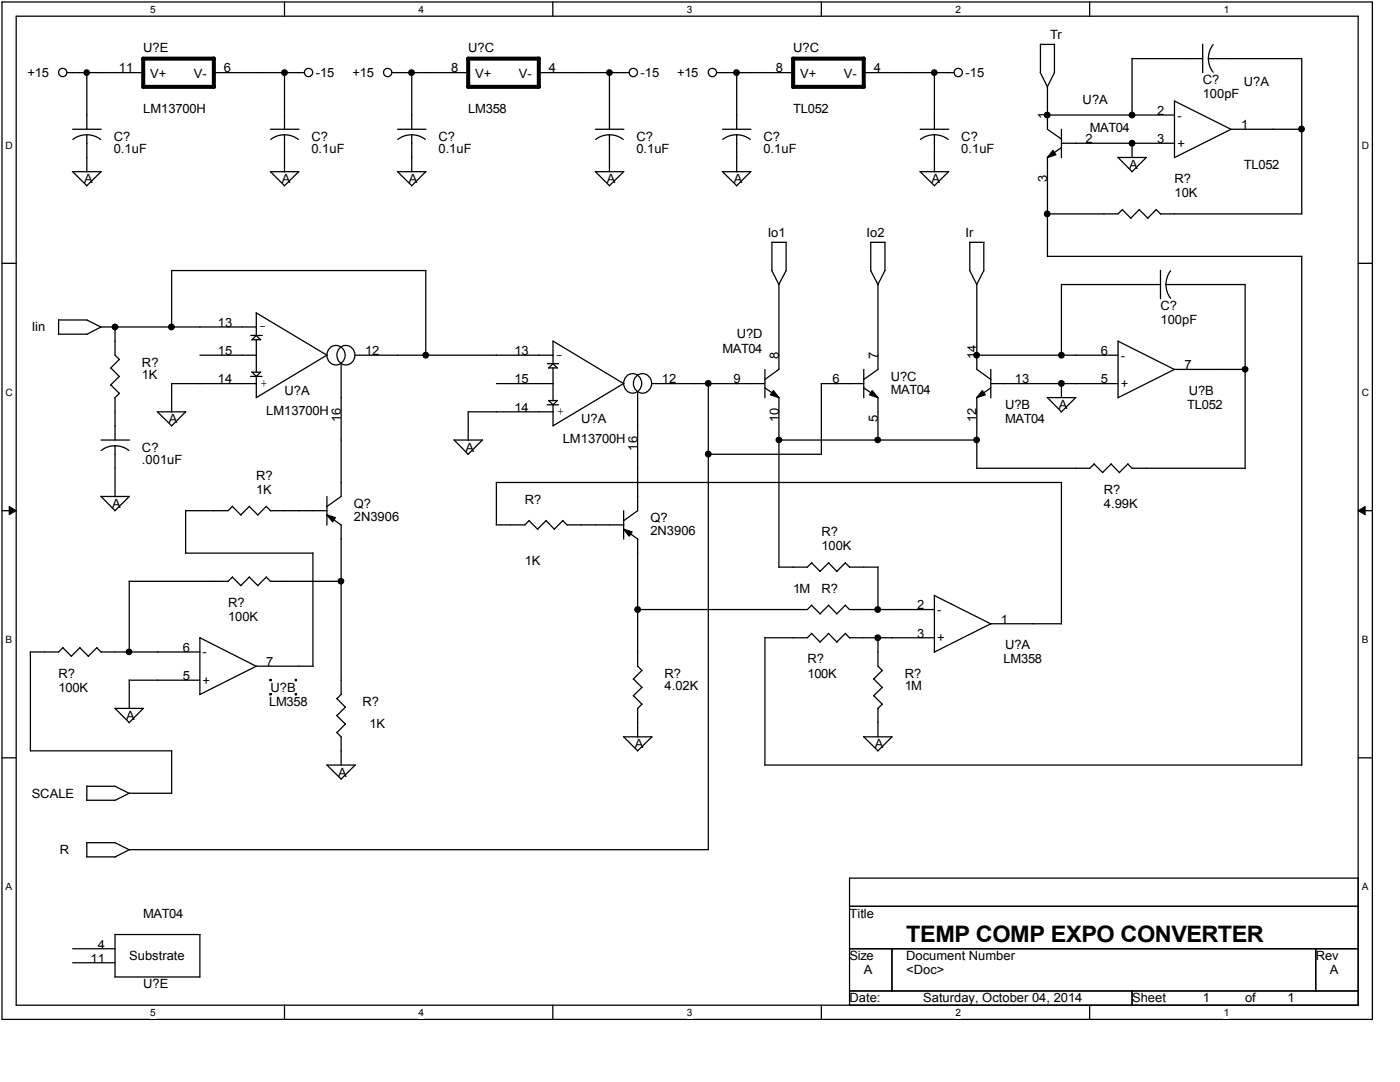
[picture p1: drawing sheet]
<svg xmlns="http://www.w3.org/2000/svg" width="279mm" height="216mm" viewBox="0 0 279 216" stroke-linecap="round" stroke-linejoin="round" font-family="sans-serif">
<path d="M.4 .4h273.5v203h-273.5zM3.2 3.2h267.9v197.4h-267.9z" fill="none" stroke="#000" stroke-width=".25"/>
<g fill="#fff">
<path d="M30 .7h1.1v2.3h-1.1z"/>
<path d="M30 200.9h1.1v2.3h-1.1z"/>
</g>
<path d="M56.8 .4v2.8M56.8 200.6v2.8" fill="none" stroke="#000" stroke-width=".25"/>
<g fill="#fff">
<path d="M83.5 .7h1.1v2.3h-1.1z"/>
<path d="M83.5 200.9h1.1v2.3h-1.1z"/>
</g>
<path d="M110.3 .4v2.8M110.3 200.6v2.8" fill="none" stroke="#000" stroke-width=".25"/>
<g fill="#fff">
<path d="M137.1 .7h1.1v2.3h-1.1z"/>
<path d="M137.1 200.9h1.1v2.3h-1.1z"/>
</g>
<path d="M163.9 .4v2.8M163.9 200.6v2.8" fill="none" stroke="#000" stroke-width=".25"/>
<g fill="#fff">
<path d="M190.7 .7h1.1v2.3h-1.1z"/>
<path d="M190.7 200.9h1.1v2.3h-1.1z"/>
</g>
<path d="M217.5 .4v2.8M217.5 200.6v2.8" fill="none" stroke="#000" stroke-width=".25"/>
<g fill="#fff">
<path d="M244.2 .7h1.1v2.3h-1.1z"/>
<path d="M244.2 200.9h1.1v2.3h-1.1z"/>
<path d="M1.1 27.9h1.5v2.2h-1.5z"/>
<path d="M271.8 27.9h1.4v2.2h-1.4z"/>
<path d="M1.1 77.2h1.5v2.2h-1.5z"/>
<path d="M271.8 77.2h1.4v2.2h-1.4z"/>
</g>
<path d="M.4 52.5h2.8M271.1 52.5h2.8" fill="none" stroke="#000" stroke-width=".25"/>
<g fill="#fff">
<path d="M1.1 126.5h1.3v2.3h-1.3z"/>
<path d="M271.8 126.5h1.3v2.3h-1.3z"/>
</g>
<path d="M.4 101.9h2.8M271.1 101.9h2.8" fill="none" stroke="#000" stroke-width=".25"/>
<path d="M1.8 101.1l1.4 .8-1.4 .8zM271.1 101.9l1.3-.8v1.6z" fill="#000"/>
<path d="M1.8 101.1l1.4 .8-1.4 .8zM271.1 101.9l1.3-.8v1.6z" fill="none" stroke="#000" stroke-width=".2"/>
<g fill="#fff">
<path d="M1.1 175.9h1.3v2.2h-1.3z"/>
<path d="M271.8 175.9h1.3v2.2h-1.3z"/>
</g>
<g fill="none" stroke="#000" stroke-width=".25">
<path d="M13.4 14.5h15.2M17.3 14.5v11.3M42.7 14.5h18.1M56.8 14.5v11.3M78.2 14.5h15.2M82.2 14.4v11.4M107.5 14.5h18.1M121.6 14.4v11.4M143 14.5h15.3M147 14.5v11.3M172.4 14.5h18M186.5 14.5v11.3"/>
<path d="M207.6 14.4l1.4 2.9v8.5l2.9 2M207.6 8.8v5.7M207.6 8.9h2.9M210.4 8.9v5.6M210.4 14.5l-1.4 2.9M225.9 11.7h14.1M225.9 11.7v11.3M240 8.8v5.7M241.2 11.7l.2 1.4 .7 1.3M241.2 11.7h18.6v31M242.1 8.9l-.7 1.3-.2 1.5M14.4 34.2l2.9 2.9"/>
<path d="M14.5 34.3h5.7M14.5 25.8h5.7M17.3 26.9l1.5 .2 1.3 .7M17.3 26.9l-1.4 .2-1.4 .7M17.3 26.9v7.4M20.2 34.3l-2.9 2.8M53.9 34.2l2.9 2.9M54 34.3h5.7M54 25.8h5.7M56.8 26.9l1.4 .2 1.3 .7M56.8 26.9l-1.5 .2-1.3 .7M56.8 26.9v7.4"/>
<path d="M59.6 34.3l-2.9 2.8M79.3 34.2l2.9 2.9M79.3 34.3h5.7M79.3 25.8h5.7M82.2 26.9l1.4 .2 1.3 .7M82.2 26.9l-1.5 .2-1.3 .7M82.2 26.9v7.4M85 34.3l-2.9 2.8M118.8 34.2l2.8 2.9M118.8 34.3h5.7l-2.9 2.8M118.8 25.8h5.7M121.6 26.9l1.5 .2 1.3 .7"/>
<path d="M121.6 26.9l-1.4 .2-1.3 .7M121.6 26.9v7.4M144.1 34.2l2.9 2.9M144.2 34.3h5.7M144.2 25.8h5.7M147 26.9l1.4 .2 1.3 .7M147 26.9l-1.5 .2-1.3 .7M147 26.9v7.4M149.8 34.3l-2.8 2.8M183.6 34.2l2.9 2.9M183.6 34.3h5.8M183.6 25.8h5.8"/>
<path d="M186.5 26.9l1.4 .2 1.3 .7M186.5 26.9l-1.5 .2-1.3 .7M186.5 26.9v7.4M189.3 34.3l-2.9 2.8M209 31.4v19.8M209 23h25.4M210.1 30l.6 .9-1.7 .5zM211.8 29.4l-2.8 2.1M211.8 25.8v5.7M211.8 28.6h22.6M223.1 31.4l2.8 2.9M223.1 31.4h5.7"/>
<path d="M225.9 28.6v2.9M228.8 31.4l-2.9 2.9M234.4 20.1v11.3M234.4 20.2l11.3 5.6M259.8 25.8h-14.1l-11.3 5.7M85 54v16.9M85 54h-50.7v11.3M154 53.9l1.4 2.9v16.9l-2.8 2M154.1 48.3v5.7M154.1 48.4h2.8v5.6M156.9 54l-1.5 2.8M173.7 53.9l1.5 2.9v16.9l-2.9 2"/>
<path d="M173.8 48.4h2.9M173.8 48.3v5.7M176.6 48.4v5.6M176.6 54l-1.4 2.8M193.5 53.9l1.4 2.9v16.9l2.9 2M193.5 48.4h2.9M193.5 48.3v5.7M196.3 48.4v5.6M196.3 54l-1.4 2.8M209 51.1h50.8M211.8 56.7v14.2M211.8 56.8h19.8"/>
<path d="M224 41.8l1.7 1.8M224 41.8l-.9 .9h-14.1M227.4 41.8l1.7 1.8M227.4 41.8l-1.7 1.7M230.8 41.8l.8 .9M230.8 41.8l-1.7 1.7M231.6 42.7h28.2M231.6 53.9v5.7M232.7 56.8l.2 1.4 .7 1.3M232.7 56.8h15.8M233.6 54l-.7 1.3-.2 1.5M248.5 56.8v36.7"/>
<path d="M259.8 51.1v101.6M11.7 63.8h5.7M11.7 63.8v2.9h5.6M17.3 63.8l2.9 1.5M22.1 73.4l1.7 1.7M22.1 76.8l1.7 1.7M23 65.2v5.7l.8 .9M23 79.3v8.5M23.8 71.7l-1.7 1.8M23.8 75.1l-1.7 1.7M23.8 78.5l-.9 .9M39.9 70.9h11.3"/>
<path d="M50 75.1h2.3M50 66.9h2.3M50.3 67.8h1.7M51.1 62.4l14.1 8.5M51.1 66.9l.9 .9M51.1 62.5v4.5l-.8 .8M51.1 67.7v6.6M51.2 65.2h-31l-2.9 1.5M51.2 76.5h-16.9v5.7M52 74.3l-1.7-.1 .8 .9M52 74.2l-.9 .9M65.3 70.8l-14.2 8.5v-4.2"/>
<path d="M65.8 69.5a1.86 1.86 0 0 1 2.6 .1 1.86 1.86 0 0 1 0 2.6 1.86 1.86 0 0 1-2.6 0 2.06 2.06 0 0 1 0-2.7zM67.8 69.5a1.9 1.9 0 0 1 3 .8 1.9 1.9 0 0 1-1.8 2.5 1.98 1.98 0 0 1-1.7-1.3 1.98 1.98 0 0 1 .5-2zM68.1 72.5v26.6l-2.9 2M70.9 70.9h39.5M99.1 76.5h11.3M109.2 72.6h2.3M109.5 79.9l.9 .9 .9-.9M109.5 79.9h1.7M109.5 73.4h1.8M110.3 68l14.2 8.5M110.3 72.5l.9 .9M110.4 68.1v4.5"/>
<path d="M110.4 73.4v6.5M110.4 72.6l-.9 .9M124.5 76.5l-14.1 8.5v-4.3M125 75.1a1.9 1.9 0 0 1 3 .8 1.9 1.9 0 0 1-1.8 2.6 1.97 1.97 0 0 1-1.6-1.3 1.97 1.97 0 0 1 .4-2.1zM126.9 75.1a1.86 1.86 0 0 1 2.6 .1 1.86 1.86 0 0 1 0 2.6 1.86 1.86 0 0 1-2.6 .1 2.06 2.06 0 0 1 0-2.8zM127.3 78.2v23.7l-2.9 2M130.1 76.5h22.6M141.4 76.5v93M152.7 77.4l2.8 2M152.7 73.7v5.7M154.3 77.9l1.1 1.4-1.6-.5zM155.4 79.3v33.9"/>
<path d="M172.4 76.5h-8.5v14.2M172.4 77.4l2.9 2M172.4 73.7v5.7M174.1 77.9l1.1 1.4-1.7-.5zM175.2 79.3v8.5M194.9 70.9h28.2M194.9 79.3v14.2M196 77.9l.6 .9-1.7 .5zM197.7 76.5h25.4M197.7 77.4l-2.8 2M197.7 73.7v5.7M209 79.3l2.8 2.9"/>
<path d="M209 79.3h5.7l-2.9 2.9M211.8 76.5v2.8M223.1 68v11.3M223.1 68.1l11.3 5.7M248.5 73.7h-14.1l-11.3 5.7M20.1 99l2.9 2.9M20.2 87.8h5.6M20.2 99.1h5.6M23 88.9l1.4 .3 1.3 .7M23 88.9l-1.5 .3-1.3 .7M23 88.9v10.2M25.8 99.1l-2.9 2.8"/>
<path d="M31.4 82.1l2.9 2.9M31.4 82.2h5.7l-2.9 2.8M65.2 99.1v5.7M90.6 87.8l2.8 2.8M90.6 87.8h5.7l-2.9 2.9M99.1 96.2v8.5M99.1 96.3h112.8M109.2 80.8h2.3M110.4 82.2h-17v5.6M141.4 90.6h22.6M155.4 87.8h39.6M211.8 96.3v28.2h-14.1l-11.3 5.6"/>
<path d="M218.4 92.6l1.7 1.7M218.4 92.5l-.9 .9h-22.6M221.7 92.6l1.7 1.7M221.8 92.5l-1.8 1.8M225.1 92.6l.9 .9M225.1 92.5l-1.7 1.8M225.9 93.4h22.6M25.8 116v14.1M37 110.4h25.5M46.4 115.2l1.7 1.7M46.4 101.1l1.7 1.7M46.4 101l-.9 .9h-8.4v8.5"/>
<path d="M46.4 115.1l-.9 .9h-19.7M49.8 115.2l1.7 1.7M49.8 101.1l1.7 1.7M49.8 115.1l-1.7 1.7M49.8 101l-1.7 1.7M53.1 115.2l.9 .8M53.1 101.1l.9 .8M53.2 115.1l-1.8 1.7M53.2 101l-1.8 1.7M54 101.9h11.3M54 116h14.1M62.5 110.3v22.6"/>
<path d="M65.2 102.7l1.7 .6-.5 .8zM65.2 102.7l2.9 2.1M68.1 104.7v33.9M105.6 103.9l1.7 1.7M105.6 103.8l-.9 .9h-5.7M109 103.9l1.7 1.7M109 103.8l-1.7 1.8M112.3 103.9l.9 .9M112.4 103.8l-1.8 1.8M113.2 104.7h11.3M124.5 105.6l1.7 .5-.6 .9zM124.5 101.9v5.7"/>
<path d="M124.5 105.6l2.8 2M127.3 107.5v25.4l.8 .9M162 112.3l1.7 1.8M162 112.3l-.9 .9h-5.7M165.4 112.3l1.6 1.8M165.4 112.3l-1.7 1.7M168.7 112.3l.9 .9M168.7 112.3l-1.7 1.7M169.5 113.2h5.8M175.2 113.2v8.5M186.5 118.8v11.3M186.5 118.8l11.3 5.7"/>
<path d="M6.1 130.1v19.8M12.5 129.2l1.8 1.8M12.6 129.2l-.9 .9h-5.7M15.9 129.2l1.8 1.8M16 129.2l-1.8 1.7M19.3 129.2l.9 .9M19.4 129.2l-1.8 1.7M20.2 130.1h19.7M25.8 135.7h14.1M25.8 135.7v5.7M39.9 127.2v11.4M39.9 127.3l11.3 5.7"/>
<path d="M62.5 132.9h-11.4l-11.3 5.7M67.2 139.4l1.7 1.7M68.1 138.5l-.9 .9M126.4 135.5l1.7 1.7M126.4 138.8l1.7 1.7M128.1 133.8l-1.7 1.7M128.1 137.2l-1.7 1.7M152.7 127.2v25.5M162 120.8l1.7 1.7M162 126.4l1.7 1.7M162 120.7l-.9 .9h-33.9M162 126.4l-.9 .9h-8.4"/>
<path d="M165.4 120.8l1.6 1.7M165.4 126.4l1.6 1.7M165.4 120.7l-1.7 1.8M165.4 126.4l-1.7 1.7M168.7 120.8l.9 .9M168.7 126.4l.9 .9M168.7 120.7l-1.7 1.8M168.7 126.4l-1.7 1.7M169.5 121.6h17M169.5 127.3h17M174.4 138.8l1.7 1.7M174.4 135.5l1.7 1.7"/>
<path d="M175.2 127.2v5.7l.9 .9M176.1 133.8l-1.8 1.7M176.1 137.2l-1.8 1.7M.4 151.2h2.8M6.1 149.8h28.2M17.3 159.7h5.7M17.3 156.8v2.9M17.3 156.9h5.7M22.9 141.3l2.9 2.9M23 141.4h5.6M23 156.9l2.8 1.4M25.8 158.3l-2.9 1.4"/>
<path d="M28.6 141.4l-2.8 2.8M34.3 149.8v8.5h-8.5M65.2 152.6l2.9 2.8M65.2 152.7h5.7l-2.9 2.8M67.2 146.1l.9 .9v5.7M67.2 142.8l1.7 1.7M69 144.4l-1.8 1.8M69 141.1l-1.8 1.7M124.4 147l2.9 2.8M124.5 147h5.6M127.3 141.4v5.7M128.1 140.5l-.9 .9"/>
<path d="M130.1 147l-2.9 2.9M152.6 152.7h107.2M172.3 147l2.9 2.8M172.4 147h5.7M175.2 141.4v5.6M176.1 140.5l-.9 .9M178 147l-2.8 2.9M271.1 151.2h2.8M17.3 171h5.7M17.3 168.1v2.9M17.3 168.1h5.7M23 168.1l2.8 1.5"/>
<path d="M141.4 169.5h-115.6l-2.9 1.5M169.5 175.2h101.6v25.4h-101.6zM14.5 189.3h8.5M14.5 192.1h8.5M22.9 194.9h17M23 186.5h16.9M23 186.4v8.5M39.9 186.5v8.5M169.5 180.8h101.6M169.5 189.3h101.6M169.5 197.7h101.6M178 189.3v8.4"/>
<path d="M225.9 197.7v2.9M262.6 189.3v8.4"/>
<circle cx="12.5" cy="14.5" r=".83"/>
<circle cx="17.3" cy="14.5" r=".55"/>
<circle cx="56.8" cy="14.5" r=".56"/>
<circle cx="61.6" cy="14.5" r=".83"/>
<circle cx="77.4" cy="14.5" r=".83"/>
<circle cx="82.1" cy="14.5" r=".56"/>
<circle cx="121.6" cy="14.5" r=".56"/>
<circle cx="126.4" cy="14.5" r=".83"/>
<circle cx="142.2" cy="14.5" r=".83"/>
<circle cx="147" cy="14.5" r=".56"/>
<circle cx="186.4" cy="14.5" r=".55"/>
<circle cx="191.2" cy="14.5" r=".83"/>
<circle cx="209" cy="23" r=".56"/>
<circle cx="225.9" cy="23" r=".56"/>
<circle cx="225.9" cy="28.6" r=".56"/>
<circle cx="259.7" cy="25.7" r=".56"/>
<circle cx="209" cy="42.7" r=".56"/>
<circle cx="23" cy="65.2" r=".56"/>
<circle cx="34.2" cy="65.2" r=".56"/>
<circle cx="85" cy="70.9" r=".56"/>
<circle cx="141.3" cy="76.5" r=".56"/>
<circle cx="194.9" cy="70.9" r=".56"/>
<circle cx="211.8" cy="76.5" r=".56"/>
<circle cx="211.8" cy="70.9" r=".56"/>
<circle cx="248.5" cy="73.7" r=".55"/>
<circle cx="141.3" cy="90.6" r=".56"/>
<circle cx="155.5" cy="87.8" r=".55"/>
<circle cx="175.2" cy="87.8" r=".55"/>
<circle cx="194.9" cy="87.8" r=".55"/>
<circle cx="68" cy="116" r=".55"/>
<circle cx="25.8" cy="130.1" r=".55"/>
<circle cx="127.3" cy="121.6" r=".56"/>
<circle cx="175.2" cy="127.3" r=".56"/>
<circle cx="175.2" cy="121.6" r=".56"/>
</g>
<g fill="#000">
<path d="M210.1 30l.6 .9-1.7 .5zM154.3 77.9l1.1 1.4-1.6-.5zM174.1 77.9l1.1 1.4-1.7-.5zM196 77.9l.6 .9-1.7 .5zM65.2 102.7l1.7 .6-.5 .8zM124.5 105.6l1.7 .5-.6 .9z"/>
<circle cx="17.3" cy="14.5" r=".55"/>
<circle cx="56.8" cy="14.5" r=".56"/>
<circle cx="82.1" cy="14.5" r=".56"/>
<circle cx="121.6" cy="14.5" r=".56"/>
<circle cx="147" cy="14.5" r=".56"/>
<circle cx="186.4" cy="14.5" r=".55"/>
<circle cx="209" cy="23" r=".56"/>
<circle cx="225.9" cy="23" r=".56"/>
<circle cx="225.9" cy="28.6" r=".56"/>
<circle cx="259.7" cy="25.7" r=".56"/>
<circle cx="209" cy="42.7" r=".56"/>
<circle cx="23" cy="65.2" r=".56"/>
<circle cx="34.2" cy="65.2" r=".56"/>
<circle cx="85" cy="70.9" r=".56"/>
<circle cx="141.3" cy="76.5" r=".56"/>
<circle cx="194.9" cy="70.9" r=".56"/>
<circle cx="211.8" cy="76.5" r=".56"/>
<circle cx="211.8" cy="70.9" r=".56"/>
<circle cx="248.5" cy="73.7" r=".55"/>
<circle cx="141.3" cy="90.6" r=".56"/>
<circle cx="155.5" cy="87.8" r=".55"/>
<circle cx="175.2" cy="87.8" r=".55"/>
<circle cx="194.9" cy="87.8" r=".55"/>
<circle cx="68" cy="116" r=".55"/>
<circle cx="25.8" cy="130.1" r=".55"/>
<circle cx="127.3" cy="121.6" r=".56"/>
<circle cx="175.2" cy="127.3" r=".56"/>
<circle cx="175.2" cy="121.6" r=".56"/>
</g>
<path d="M28.5 11.7h14.2v5.6M28.6 11.7v5.7M28.6 17.3h14.1M93.4 11.7h14.1v5.6M93.4 17.3h14.2M93.4 11.7v5.7M158.2 11.7h14.2v5.6M158.3 17.3h14.1M158.3 11.7v5.7" fill="none" stroke="#000" stroke-width=".8"/>
<path d="M53.9 135.6h.2v.3h-.2zM53.9 138.4h.2v.3h-.2zM58.9 135.6h.3v.3h-.3zM58.9 138.4h.3v.3h-.3z" fill="#000"/>
<path d="M53.8 135.6h.3v.3h-.3zM53.8 138.4h.3v.3h-.3zM58.9 135.6h.3v.3h-.3zM58.9 138.4h.3v.3h-.3z" fill="none" stroke="#000" stroke-width=".2"/>
<text font-size="4.5" x="180.8" y="187.9">TEMP COMP EXPO CONVERTER</text>
<g font-size="2.5">
<text x="28.6" y="10.3">U?E</text>
<text x="93.4" y="10.3">U?C</text>
<text x="158.3" y="10.3">U?C</text>
<text x="209.6" y="7.8">Tr</text>
<text x="5.5" y="15.4">+15</text>
<text x="23.7" y="14.4">11</text>
<text x="30" y="15.6">V+</text>
<text x="38.7" y="15.6">V-</text>
<text x="44.7" y="14.4">6</text>
<text x="63" y="15.4">-15</text>
<text x="70.3" y="15.4">+15</text>
<text x="90" y="14.4">8</text>
<text x="94.8" y="15.6">V+</text>
<text x="103.6" y="15.6">V-</text>
<text x="109.5" y="14.4">4</text>
<text x="127.9" y="15.4">-15</text>
<text x="135.2" y="15.4">+15</text>
<text x="154.9" y="14.4">8</text>
<text x="159.7" y="15.6">V+</text>
<text x="168.4" y="15.6">V-</text>
<text x="174.4" y="14.4">4</text>
<text x="192.7" y="15.4">-15</text>
<text x="240" y="16.8">C?</text>
<text x="248.2" y="17.1">U?A</text>
<text x="28.6" y="22.4">LM13700H</text>
<text x="93.4" y="22.4">LM358</text>
<text x="158.3" y="22.4">TL052</text>
<text x="209" y="23.8" transform="rotate(-90 209 23.8)">1</text>
<text x="216.1" y="20.8">U?A</text>
<text x="231" y="22.9">2</text>
<text x="235" y="23.8">-</text>
<text x="240" y="19.6">100pF</text>
<text x="22.7" y="28.1">C?</text>
<text x="62.2" y="28.1">C?</text>
<text x="87.5" y="28.1">C?</text>
<text x="127" y="28.1">C?</text>
<text x="152.4" y="28.1">C?</text>
<text x="191.9" y="28.1">C?</text>
<text x="216.7" y="28.5">2</text>
<text x="217.5" y="26.4">MAT04</text>
<text x="231" y="28.5">3</text>
<text x="235" y="29.5">+</text>
<text x="247.7" y="25.8">1</text>
<text x="22.7" y="30.6">0.1uF</text>
<text x="62.2" y="30.6">0.1uF</text>
<text x="87.5" y="30.6">0.1uF</text>
<text x="127" y="30.6">0.1uF</text>
<text x="152.4" y="30.6">0.1uF</text>
<text x="191.9" y="30.6">0.1uF</text>
<text x="225.4" y="33.7">A</text>
<text x="248.2" y="33.7">TL052</text>
<text x="16.8" y="36.5">A</text>
<text x="56.2" y="36.5">A</text>
<text x="81.6" y="36.5">A</text>
<text x="121.1" y="36.5">A</text>
<text x="146.4" y="36.5">A</text>
<text x="185.9" y="36.5">A</text>
<text x="209" y="36.4" transform="rotate(-90 209 36.4)">3</text>
<text x="234.4" y="36.5">R?</text>
<text x="234.4" y="39.3">10K</text>
<text x="153.2" y="47.3">Io1</text>
<text x="172.9" y="47.3">Io2</text>
<text x="192.7" y="47.3">Ir</text>
<text x="43.5" y="65.2">13</text>
<text x="51.7" y="65.9">-</text>
<text x="231.6" y="61.9">C?</text>
<text x="231.6" y="64.7">100pF</text>
<text x="6.3" y="66.1">Iin</text>
<text x="43.5" y="70.8">15</text>
<text x="72.9" y="70.8">12</text>
<text x="102.7" y="70.8">13</text>
<text x="110.9" y="71.6">-</text>
<text x="144.2" y="70.4">MAT04</text>
<text x="147" y="67.5">U?D</text>
<text x="155.4" y="71.7" transform="rotate(-90 155.4 71.7)">8</text>
<text x="175.2" y="71.7" transform="rotate(-90 175.2 71.7)">7</text>
<text x="194.9" y="71.7" transform="rotate(-90 194.9 71.7)">14</text>
<text x="219.7" y="70.8">6</text>
<text x="223.7" y="71.8">-</text>
<text x="28.3" y="73.2">R?</text>
<text x="28.3" y="75.7">1K</text>
<text x="43.5" y="76.5">14</text>
<text x="52" y="77.2">+</text>
<text x="102.7" y="76.5">15</text>
<text x="132.1" y="76.5">12</text>
<text x="146.4" y="76.5">9</text>
<text x="166.1" y="76.5">6</text>
<text x="177.8" y="76">U?C</text>
<text x="202.6" y="76.5">13</text>
<text x="219.7" y="76.5">5</text>
<text x="223.7" y="77.4">+</text>
<text x="236.4" y="73.7">7</text>
<text x="53.1" y="82.8">LM13700H</text>
<text x="56.8" y="78.8">U?A</text>
<text x="102.7" y="82.1">14</text>
<text x="111.2" y="82.9">+</text>
<text x="177.8" y="78.5">MAT04</text>
<text x="200.6" y="81.6">U?B</text>
<text x="211.3" y="81.6">A</text>
<text x="236.9" y="81.6">TL052</text>
<text x="237.2" y="78.8">U?B</text>
<text x="33.7" y="84.5">A</text>
<text x="68" y="84.3" transform="rotate(-90 68 84.3)">16</text>
<text x="112.3" y="88.4">LM13700H</text>
<text x="116" y="84.5">U?A</text>
<text x="127.2" y="89.9" transform="rotate(-90 127.2 89.9)">16</text>
<text x="155.4" y="84.3" transform="rotate(-90 155.4 84.3)">10</text>
<text x="175.2" y="84.3" transform="rotate(-90 175.2 84.3)">5</text>
<text x="194.9" y="84.3" transform="rotate(-90 194.9 84.3)">12</text>
<text x="200.6" y="84.5">MAT04</text>
<text x="28.3" y="90.1">C?</text>
<text x="28.3" y="92.6">.001uF</text>
<text x="51.1" y="95.7">R?</text>
<text x="92.9" y="90.1">A</text>
<text x="22.4" y="101.4">A</text>
<text x="51.1" y="98.6">1K</text>
<text x="70.6" y="101.4">Q?</text>
<text x="104.7" y="100.5">R?</text>
<text x="220.3" y="98.6">R?</text>
<text x="220.3" y="101.4">4.99K</text>
<text x="70.6" y="103.9">2N3906</text>
<text x="129.8" y="104.2">Q?</text>
<text x="129.8" y="106.7">2N3906</text>
<text x="163.9" y="107">R?</text>
<text x="104.7" y="112.7">1K</text>
<text x="163.9" y="109.8">100K</text>
<text x="158.3" y="118.3">1M</text>
<text x="163.9" y="118.3">R?</text>
<text x="45.5" y="121.1">R?</text>
<text x="45.5" y="123.9">100K</text>
<text x="183" y="121.6">2</text>
<text x="187" y="122.5">-</text>
<text x="199.7" y="124.4">1</text>
<text x="36.5" y="130.1">6</text>
<text x="40.4" y="131">-</text>
<text x="183" y="127.2">3</text>
<text x="187" y="128.1">+</text>
<text x="200.6" y="129.5">U?A</text>
<text x="11.7" y="135.2">R?</text>
<text x="36.5" y="135.7">5</text>
<text x="40.4" y="136.6">+</text>
<text x="53.1" y="132.9">7</text>
<text x="132.6" y="135.2">R?</text>
<text x="132.6" y="137.8">4.02K</text>
<text x="161.1" y="132.4">R?</text>
<text x="161.1" y="135.2">100K</text>
<text x="180.6" y="135.2">R?</text>
<text x="180.6" y="137.8">1M</text>
<text x="200.3" y="132.4">LM358</text>
<text x="11.7" y="138">100K</text>
<text x="25.2" y="143.6">A</text>
<text x="53.7" y="140.8">LM358</text>
<text x="54" y="138">U?B</text>
<text x="72.3" y="140.8">R?</text>
<text x="73.7" y="145.3">1K</text>
<text x="126.7" y="149.3">A</text>
<text x="174.6" y="149.3">A</text>
<text x="67.5" y="154.9">A</text>
<text x="6.3" y="159.2">SCALE</text>
<text x="12" y="170.4">R</text>
<text x="28.6" y="183.1">MAT04</text>
<text x="169.5" y="183.1">Title</text>
<text x="19.5" y="189.3">4</text>
<text x="25.8" y="191.6">Substrate</text>
<text x="169.5" y="191.6">Size</text>
<text x="180.8" y="191.6">Document Number</text>
<text x="262.6" y="191.6">Rev</text>
<text x="18.1" y="192.1">11</text>
<text x="28.6" y="197.2">U?E</text>
<text x="172.4" y="194.4">A</text>
<text x="180.8" y="194.4">&lt;Doc&gt;</text>
<text x="265.4" y="194.4">A</text>
<text x="169.5" y="200">Date:</text>
<text x="184.2" y="200">Saturday, October 04, 2014</text>
<text x="225.9" y="200">Sheet</text>
<text x="240" y="200">1</text>
<text x="248.5" y="200">of</text>
<text x="257" y="200">1</text>
</g>
<g font-size="2">
<text x="30" y="2.6">5</text>
<text x="83.5" y="2.6">4</text>
<text x="137.1" y="2.6">3</text>
<text x="190.7" y="2.6">2</text>
<text x="244.2" y="2.6">1</text>
<text x="1.1" y="29.7">D</text>
<text x="271.8" y="29.7">D</text>
<text x="1.1" y="79">C</text>
<text x="271.8" y="79">C</text>
<text x="1.1" y="128.4">B</text>
<text x="271.8" y="128.4">B</text>
<text x="1.1" y="177.7">A</text>
<text x="271.8" y="177.7">A</text>
<text x="30" y="202.7">5</text>
<text x="83.5" y="202.7">4</text>
<text x="137.1" y="202.7">3</text>
<text x="190.7" y="202.7">2</text>
<text x="244.2" y="202.7">1</text>
</g>
</svg>
